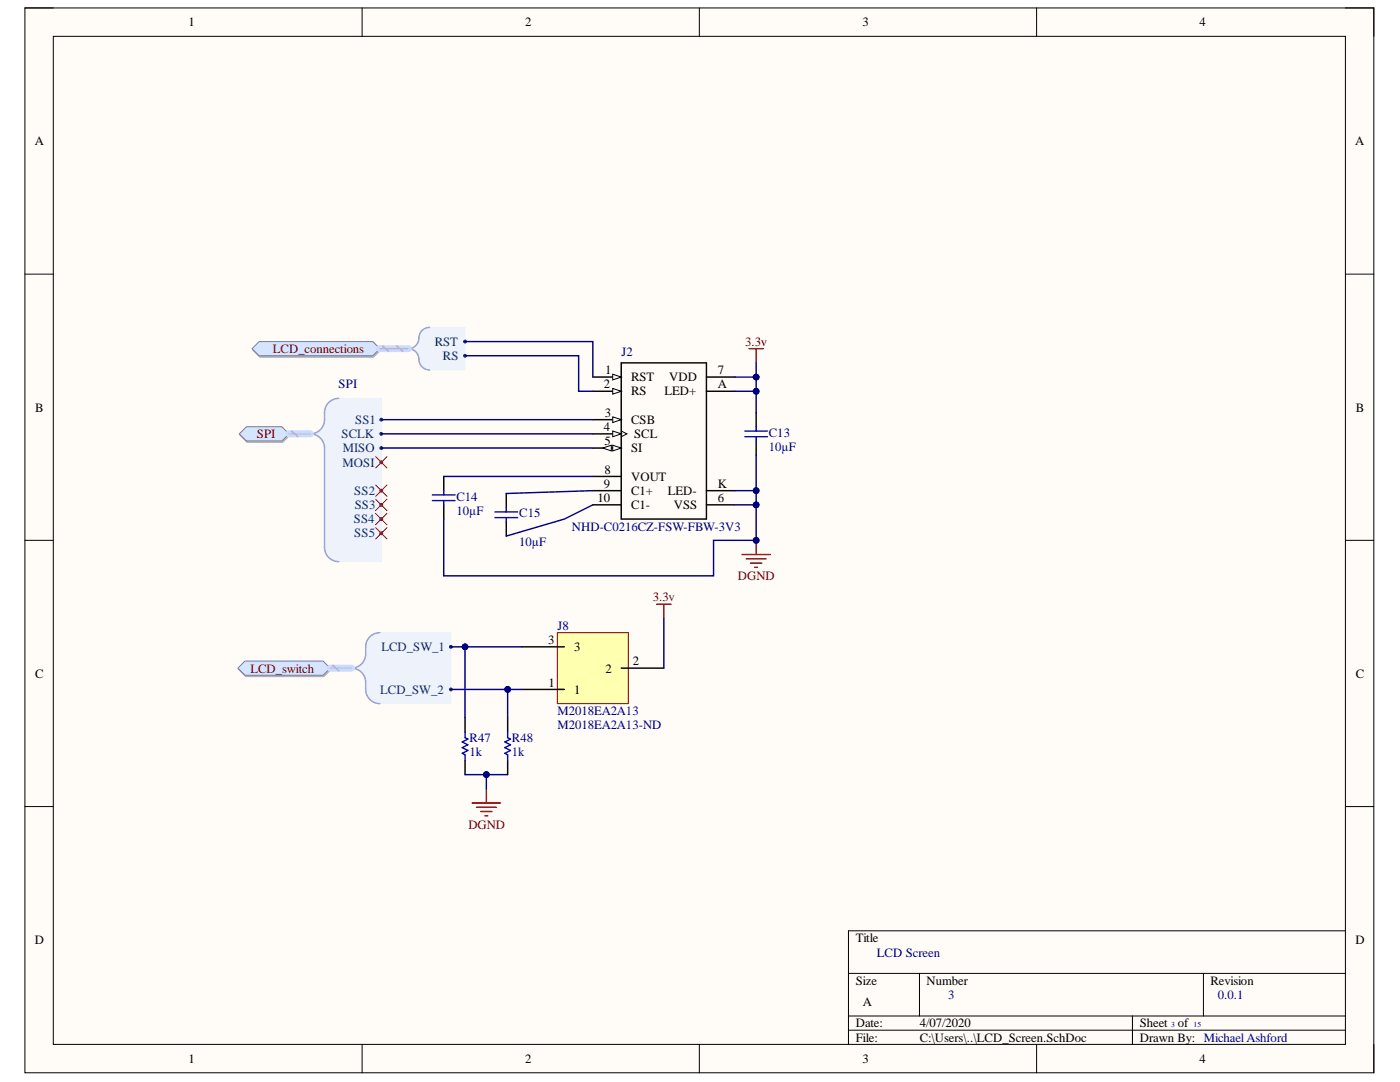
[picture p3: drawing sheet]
<svg xmlns="http://www.w3.org/2000/svg" width="279mm" height="216mm" viewBox="0 0 279 216" stroke-linecap="round" stroke-linejoin="round" font-family="sans-serif">
<path d="M5 1.6h269.2v212.5h-269.2z" fill-rule="evenodd" fill="#fffcf8"/>
<path d="M5 1.6h269.2v212.5h-269.2z" fill="none" stroke="#000" stroke-width=".2"/>
<path d="M10.6 7.3h257.9v201.1h-257.9z" fill-rule="evenodd" fill="#fffcf8"/>
<g fill="none" stroke="#000" stroke-width=".2">
<path d="M5 1.6h5.6M10.6 7.3h257.9v201.1h-257.9zM72.3 1.6v5.7M139.6 1.6v5.7M206.9 1.6v5.7M268.5 1.6h5.7v5.7M5 54.7h5.6M268.5 54.7h5.7M5 107.8h5.6M268.5 107.8h5.7M5 160.9h5.6M268.5 160.9h5.7"/>
<path d="M169.3 194.2h99.2M183.5 194.2v8.5M240.2 194.2v8.5M268.5 185.7h-99.2v22.7M72.3 208.4v5.7M139.6 208.4v5.7M169.3 202.7h99.2M169.3 205.6h99.2M206.9 208.4v5.7M226 202.7v5.7M274.2 208.4v5.7"/>
</g>
<path d="M124 72.4h17v31.2h-17zM141 78.1h5.7M141 75.2h5.7M118.3 97.9h5.7M118.3 95.1h5.7M118.3 89.4h5.7M141 97.9h5.7M118.3 100.7h5.7M141 100.7h5.7" fill="none" stroke="#000" stroke-width=".29"/>
<path d="M122.3 88.8l1.7 .6-1.7 .6z" fill="#f8fcff"/>
<path d="M122.3 88.8l1.7 .6-1.7 .6z" fill="none" stroke="#000" stroke-width=".2"/>
<path d="M120.3 89.4l1.7-.6v1.2z" fill="#f8fcff"/>
<path d="M120.3 89.4l1.7-.6v1.2z" fill="none" stroke="#000" stroke-width=".2"/>
<path d="M118.3 86.6h5.7" fill="none" stroke="#000" stroke-width=".29"/>
<path d="M122.3 86l1.7 .6-1.7 .5z" fill="#f8fcff"/>
<path d="M122.3 86l1.7 .6-1.7 .5zM124 86l1.1 .6-1.1 .5" fill="none" stroke="#000" stroke-width=".2"/>
<path d="M118.3 83.7h5.7" fill="none" stroke="#000" stroke-width=".29"/>
<path d="M122.3 83.2l1.7 .5-1.7 .6z" fill="#f8fcff"/>
<path d="M122.3 83.2l1.7 .5-1.7 .6z" fill="none" stroke="#000" stroke-width=".2"/>
<path d="M118.3 78.1h5.7" fill="none" stroke="#000" stroke-width=".29"/>
<path d="M122.3 77.5l1.7 .6-1.7 .5z" fill="#f8fcff"/>
<path d="M122.3 77.5l1.7 .6-1.7 .5z" fill="none" stroke="#000" stroke-width=".2"/>
<path d="M118.3 75.2h5.7" fill="none" stroke="#000" stroke-width=".29"/>
<path d="M122.3 74.7l1.7 .5-1.7 .6z" fill="#f8fcff"/>
<path d="M122.3 74.7l1.7 .5-1.7 .6z" fill="none" stroke="#000" stroke-width=".2"/>
<path d="M65.1 80.9l1.1-1.1 1.4-.3h8.5v32.6h-8.5l-1.4-.4-1.1-1-.3-1.5v-20.5l-.7-1.2-1.5-.9 1.5-1 .7-1.2v-2.1z" fill-rule="evenodd" fill="#edf2fb"/>
<path d="M65.1 80.9l1.1-1.1 1.4-.3h8.5v32.6h-8.5l-1.4-.4-1.1-1-.3-1.5v-20.5l-.7-1.2-1.5-.9 1.5-1 .7-1.2v-2.1z" fill="none" stroke="#edf2fb" stroke-width=".2"/>
<path d="M67.6 79.5a2.83 2.83 0 0 0-2.8 2.8 3.8 3.8 0 0 1-1.1 3.6l-1.1 .6-.7 .1a2.83 2.83 0 0 1 2.9 2.8v19.8a2.83 2.83 0 0 0 2.8 2.9" fill="none" stroke="#8f9ec9" stroke-width=".29"/>
<circle cx="76.1" cy="86.6" r=".28" fill="#003a70"/>
<circle cx="76.1" cy="86.6" r=".28" fill="none" stroke="#003a70" stroke-width=".2"/>
<circle cx="76.1" cy="92.2" r=".28" fill="#003a70"/>
<circle cx="76.1" cy="92.2" r=".28" fill="none" stroke="#003a70" stroke-width=".2"/>
<circle cx="76.1" cy="89.4" r=".28" fill="#003a70"/>
<circle cx="76.1" cy="89.4" r=".28" fill="none" stroke="#003a70" stroke-width=".2"/>
<circle cx="76.1" cy="83.7" r=".28" fill="#003a70"/>
<circle cx="76.1" cy="83.7" r=".28" fill="none" stroke="#003a70" stroke-width=".2"/>
<circle cx="76.1" cy="97.9" r=".28" fill="#003a70"/>
<circle cx="76.1" cy="97.9" r=".28" fill="none" stroke="#003a70" stroke-width=".2"/>
<circle cx="76.1" cy="100.7" r=".28" fill="#003a70"/>
<circle cx="76.1" cy="100.7" r=".28" fill="none" stroke="#003a70" stroke-width=".2"/>
<circle cx="76.1" cy="103.6" r=".28" fill="#003a70"/>
<circle cx="76.1" cy="103.6" r=".28" fill="none" stroke="#003a70" stroke-width=".2"/>
<circle cx="76.1" cy="106.4" r=".28" fill="#003a70"/>
<circle cx="76.1" cy="106.4" r=".28" fill="none" stroke="#003a70" stroke-width=".2"/>
<path d="M47.9 86.9l1.4-1.5h7.1l1.4 1.5-1.4 1.4h-7.1z" fill-rule="evenodd" fill="#bac0ca"/>
<path d="M47.9 86.9l1.4-1.5h7.1l1.4 1.5-1.4 1.4h-7.1z" fill="none" stroke="#a6acb6" stroke-width=".2"/>
<path d="M47.8 86.6l1.4-1.4h7.1l1.4 1.4-1.4 1.4h-7.1z" fill-rule="evenodd" fill="#d5e4ff"/>
<path d="M47.8 86.6l1.4-1.4h7.1l1.4 1.4-1.4 1.4h-7.1z" fill="none" stroke="#71809b" stroke-width=".2"/>
<path d="M149.5 69.6h2.8M150.9 69.6v2.8M148.1 110.7h5.6M148.9 111.5h4M149.8 112.4h2.2M150.6 113.2h.6M150.9 107.8v2.9" fill="none" stroke="#800000" stroke-width=".29"/>
<circle cx="150.9" cy="107.8" r=".57" fill="#000080"/>
<circle cx="150.9" cy="107.8" r=".57" fill="none" stroke="#000080" stroke-width=".2"/>
<path d="M83.9 66.4l.8-.8 1-.3h7.1v8.5h-7.1a2.19 2.19 0 0 1-2.1-2.6l-.5-.9-1.1-.7 1.1-.7 .5-.9z" fill-rule="evenodd" fill="#edf2fb"/>
<path d="M83.9 66.4l.8-.8 1-.3h7.1v8.5h-7.1a2.19 2.19 0 0 1-2.1-2.6l-.5-.9-1.1-.7 1.1-.7 .5-.9z" fill="none" stroke="#edf2fb" stroke-width=".2"/>
<path d="M85.7 65.3a2.13 2.13 0 0 0-2.1 2.1 2.13 2.13 0 0 1-2.1 2.2 2.13 2.13 0 0 1 2.1 2.1 2.13 2.13 0 0 0 2.1 2.1" fill="none" stroke="#8f9ec9" stroke-width=".29"/>
<circle cx="92.8" cy="68.2" r=".28" fill="#003a70"/>
<circle cx="92.8" cy="68.2" r=".28" fill="none" stroke="#003a70" stroke-width=".2"/>
<circle cx="92.8" cy="71" r=".28" fill="#003a70"/>
<circle cx="92.8" cy="71" r=".28" fill="none" stroke="#003a70" stroke-width=".2"/>
<path d="M50.5 69.9l1.4-1.5h22.6l1.5 1.5-1.5 1.4h-22.6z" fill-rule="evenodd" fill="#bac0ca"/>
<path d="M50.5 69.9l1.4-1.5h22.6l1.5 1.5-1.5 1.4h-22.6z" fill="none" stroke="#a6acb6" stroke-width=".2"/>
<path d="M50.3 69.6l1.4-1.4h22.7l1.4 1.4-1.4 1.4h-22.7z" fill-rule="evenodd" fill="#d5e4ff"/>
<path d="M50.3 69.6l1.4-1.4h22.7l1.4 1.4-1.4 1.4h-22.7z" fill="none" stroke="#71809b" stroke-width=".2"/>
<path d="M75 91.1l2.2 2.3M77.2 91.1l-2.2 2.3" fill="none" stroke="#f00" stroke-width=".2"/>
<path d="M73.3 127.7l1.1-1.1 1.4-.4h14.2v14.2h-14.2l-1.4-.4-1.1-1-.3-1.4v-2.2l-.7-1.1-1.4-1 1.4-.9 .7-1.2v-2.1z" fill-rule="evenodd" fill="#edf2fb"/>
<path d="M73.3 127.7l1.1-1.1 1.4-.4h14.2v14.2h-14.2l-1.4-.4-1.1-1-.3-1.4v-2.2l-.7-1.1-1.4-1 1.4-.9 .7-1.2v-2.1z" fill="none" stroke="#edf2fb" stroke-width=".2"/>
<path d="M75.8 126.2a2.83 2.83 0 0 0-2.8 2.9 3.8 3.8 0 0 1-1.1 3.6l-1.1 .5-.7 .1a2.83 2.83 0 0 1 2.9 2.9 3.8 3.8 0 0 0 1 3.6l1.2 .5 .6 .1" fill="none" stroke="#8f9ec9" stroke-width=".29"/>
<circle cx="90" cy="129.1" r=".28" fill="#003a70"/>
<circle cx="90" cy="129.1" r=".28" fill="none" stroke="#003a70" stroke-width=".2"/>
<circle cx="90" cy="137.6" r=".28" fill="#003a70"/>
<circle cx="90" cy="137.6" r=".28" fill="none" stroke="#003a70" stroke-width=".2"/>
<path d="M47.6 133.6l1.4-1.4h15.6l1.4 1.4-1.4 1.4h-15.6z" fill-rule="evenodd" fill="#bac0ca"/>
<path d="M47.6 133.6l1.4-1.4h15.6l1.4 1.4-1.4 1.4h-15.6z" fill="none" stroke="#a6acb6" stroke-width=".2"/>
<path d="M47.5 133.3l1.4-1.4h15.6l1.4 1.4-1.4 1.4h-15.6z" fill-rule="evenodd" fill="#d5e4ff"/>
<path d="M47.5 133.3l1.4-1.4h15.6l1.4 1.4-1.4 1.4h-15.6z" fill="none" stroke="#71809b" stroke-width=".2"/>
<path d="M75 96.8l2.2 2.2M75 99.6l2.2 2.3M77.2 96.8l-2.2 2.2M77.2 99.6l-2.2 2.3M75 102.4l2.2 2.3M75 105.3l2.2 2.2M77.2 102.4l-2.2 2.3M77.2 105.3l-2.2 2.2" fill="none" stroke="#f00" stroke-width=".2"/>
<path d="M111.2 126.2h14.2v14.2h-14.2z" fill-rule="evenodd" fill="#ffffb0"/>
<path d="M111.2 126.2h14.2v14.2h-14.2z" fill="none" stroke="#800000" stroke-width=".2"/>
<g fill="none" stroke="#000" stroke-width=".29">
<path d="M88.6 95.1v2.8M101 98.5v2.8M150.9 82.3v2.9M150.9 88v2.8M88.6 100.7v2.9M101 104.1v2.9M104.1 137.6h8.5M104.1 129.1h8.5M124 133.3h8.5M92.8 143.2v2.9M92.8 151.7v2.9M101.3 143.2v2.9"/>
<path d="M101.3 151.7v2.9"/>
</g>
<path d="M131.1 120.6h2.8M132.5 120.6v2.8M97.1 157.4v2.8M94.2 160.2h5.7M95.1 161.1h3.9M95.9 161.9h2.3M96.8 162.8h.5" fill="none" stroke="#800000" stroke-width=".29"/>
<g fill="none" stroke="#00f" stroke-width=".29">
<path d="M86.3 98.8h4.5M86.3 99.9h4.5M88.6 97.9v.9M88.6 99.9v.8M148.6 86h4.6M148.6 87.1h4.6M150.9 85.2v.8M150.9 87.1v.9M98.8 102.2h4.5M98.8 103.3h4.5M101 101.3v.9M101 103.3v.8"/>
<path d="M92.8 146.1v1.1l.6 .3-1.2 .5 1.2 .6-1.2 .6 1.2 .5-1.2 .6 .6 .3v1.1M101.3 146.1v1.1l.6 .3-1.2 .5 1.2 .6-1.2 .6 1.2 .5-1.2 .6 .6 .3v1.1"/>
</g>
<path d="M150.9 90.8v7.1" fill="none" stroke="#000080" stroke-width=".29"/>
<circle cx="150.9" cy="97.9" r=".57" fill="#000080"/>
<circle cx="150.9" cy="97.9" r=".57" fill="none" stroke="#000080" stroke-width=".2"/>
<path d="M75.8 69.6h5.7" fill="none" stroke="#cbdaff" stroke-width="1.4"/>
<path d="M76.4 69.1l1.1 1M79.2 69.1l1.1 1" fill="none" stroke="#adbce7" stroke-width=".42"/>
<path d="M75.8 69.6h5.7" fill="none" stroke="#adbce7" stroke-width=".29"/>
<path d="M76.1 89.4h42.2M76.1 86.6h42.2M76.1 83.7h42.2M150.9 100.7v7.1h-8.5v7.1h-53.8v-11.3" fill="none" stroke="#000080" stroke-width=".29"/>
<circle cx="150.9" cy="107.8" r=".57" fill="#000080"/>
<circle cx="150.9" cy="107.8" r=".57" fill="none" stroke="#000080" stroke-width=".2"/>
<circle cx="150.9" cy="100.7" r=".57" fill="#000080"/>
<circle cx="150.9" cy="100.7" r=".57" fill="none" stroke="#000080" stroke-width=".2"/>
<path d="M88.6 95.1h29.7M90 137.6h14.1" fill="none" stroke="#000080" stroke-width=".29"/>
<circle cx="101.3" cy="137.6" r=".57" fill="#000080"/>
<circle cx="101.3" cy="137.6" r=".57" fill="none" stroke="#000080" stroke-width=".2"/>
<path d="M90 129.1h14.1" fill="none" stroke="#000080" stroke-width=".29"/>
<circle cx="92.8" cy="129.1" r=".57" fill="#000080"/>
<circle cx="92.8" cy="129.1" r=".57" fill="none" stroke="#000080" stroke-width=".2"/>
<path d="M92.8 154.6h8.5" fill="none" stroke="#000080" stroke-width=".29"/>
<circle cx="97.1" cy="154.6" r=".57" fill="#000080"/>
<circle cx="97.1" cy="154.6" r=".57" fill="none" stroke="#000080" stroke-width=".2"/>
<path d="M92.8 71h22.7v7.1h2.8M92.8 68.2h25.5v7M118.3 97.9l-17.3 .6M146.7 97.9h4.2v2.8h-4.2M118.3 100.7l-5.7 2.9-11.6 3.4" fill="none" stroke="#000080" stroke-width=".29"/>
<circle cx="150.9" cy="100.7" r=".57" fill="#000080"/>
<circle cx="150.9" cy="100.7" r=".57" fill="none" stroke="#000080" stroke-width=".2"/>
<circle cx="150.9" cy="97.9" r=".57" fill="#000080"/>
<circle cx="150.9" cy="97.9" r=".57" fill="none" stroke="#000080" stroke-width=".2"/>
<path d="M150.9 72.4v5.7h-4.2" fill="none" stroke="#000080" stroke-width=".29"/>
<circle cx="150.9" cy="78.1" r=".57" fill="#000080"/>
<circle cx="150.9" cy="78.1" r=".57" fill="none" stroke="#000080" stroke-width=".2"/>
<circle cx="150.9" cy="75.2" r=".57" fill="#000080"/>
<circle cx="150.9" cy="75.2" r=".57" fill="none" stroke="#000080" stroke-width=".2"/>
<path d="M146.7 75.2h4.2" fill="none" stroke="#000080" stroke-width=".29"/>
<circle cx="150.9" cy="75.2" r=".57" fill="#000080"/>
<circle cx="150.9" cy="75.2" r=".57" fill="none" stroke="#000080" stroke-width=".2"/>
<path d="M92.8 129.1v14.1" fill="none" stroke="#000080" stroke-width=".29"/>
<circle cx="92.8" cy="129.1" r=".57" fill="#000080"/>
<circle cx="92.8" cy="129.1" r=".57" fill="none" stroke="#000080" stroke-width=".2"/>
<path d="M97.1 154.6v2.8" fill="none" stroke="#000080" stroke-width=".29"/>
<circle cx="97.1" cy="154.6" r=".57" fill="#000080"/>
<circle cx="97.1" cy="154.6" r=".57" fill="none" stroke="#000080" stroke-width=".2"/>
<path d="M101.3 137.6v5.6" fill="none" stroke="#000080" stroke-width=".29"/>
<circle cx="101.3" cy="137.6" r=".57" fill="#000080"/>
<circle cx="101.3" cy="137.6" r=".57" fill="none" stroke="#000080" stroke-width=".2"/>
<path d="M150.9 78.1v4.2M132.5 123.4v9.9" fill="none" stroke="#000080" stroke-width=".29"/>
<circle cx="150.9" cy="78.1" r=".57" fill="#000080"/>
<circle cx="150.9" cy="78.1" r=".57" fill="none" stroke="#000080" stroke-width=".2"/>
<path d="M57.7 86.6h4.2M65.9 133.3h4.2" fill="none" stroke="#cbdaff" stroke-width="1.4"/>
<path d="M58.2 86.1l1.2 1M66.5 132.8l1.1 1" fill="none" stroke="#adbce7" stroke-width=".42"/>
<path d="M57.7 86.6h4.2M65.9 133.3h4.2" fill="none" stroke="#adbce7" stroke-width=".29"/>
<g font-size="2.5">
<text x="37.6" y="5.2">1</text>
<text x="104.8" y="5.2">2</text>
<text x="172.1" y="5.2">3</text>
<text x="239.4" y="5.2">4</text>
<text x="6.9" y="29">A</text>
<text x="270.4" y="29">A</text>
<text x="120.5" y="77.5">2</text>
<text x="120.8" y="74.7">1</text>
<text x="125.9" y="76.1">RST</text>
<text x="133.6" y="76.1">VDD</text>
<text x="143.3" y="77.5">A</text>
<text x="143.3" y="74.7">7</text>
<text x="7" y="82.1">B</text>
<text x="120.7" y="83.1">3</text>
<text x="125.9" y="78.9">RS</text>
<text x="132.6" y="78.9">LED+</text>
<text x="270.6" y="82.1">B</text>
<text x="120.5" y="86">4</text>
<text x="120.6" y="88.8">5</text>
<text x="125.9" y="84.6">CSB</text>
<text x="126.5" y="87.4">SCL</text>
<text x="120.6" y="94.5">8</text>
<text x="125.9" y="95.9">VOUT</text>
<text x="125.9" y="90.2">SI</text>
<text x="119.3" y="100.2">10</text>
<text x="120.5" y="97.3">9</text>
<text x="125.9" y="101.6">C1-</text>
<text x="125.9" y="98.8">C1+</text>
<text x="133.3" y="98.8">LED-</text>
<text x="134.5" y="101.6">VSS</text>
<text x="143.3" y="100.2">6</text>
<text x="143.3" y="97.3">K</text>
<text x="109.4" y="128.5">3</text>
<text x="114.6" y="129.9">3</text>
<text x="7" y="135.2">C</text>
<text x="109.5" y="137">1</text>
<text x="120.9" y="134.2">2</text>
<text x="126.3" y="132.8">2</text>
<text x="270.6" y="135.2">C</text>
<text x="114.6" y="138.4">1</text>
<text x="6.9" y="188.3">D</text>
<text x="170.8" y="188">Title</text>
<text x="270.5" y="188.3">D</text>
<text x="170.8" y="196.5">Size</text>
<text x="184.9" y="196.5">Number</text>
<text x="241.6" y="196.5">Revision</text>
<text x="172.2" y="200.8">A</text>
<text x="170.8" y="205">Date:</text>
<text x="170.8" y="207.9">File:</text>
<text x="183.6" y="205">4/07/2020</text>
<text x="183.6" y="207.9">C:\Users\..\LCD_Screen.SchDoc</text>
<text x="227.5" y="205">Sheet</text>
<text x="227.5" y="207.9">Drawn By: MichaelAshford</text>
<text x="235.1" y="205">of</text>
<text x="37.6" y="212.1">1</text>
<text x="104.8" y="212.1">2</text>
<text x="172.1" y="212.1">3</text>
<text x="239.4" y="212.1">4</text>
</g>
<g font-size="2.5" fill="#800000">
<text x="54.5" y="70.4">LCD_connections</text>
<text x="148.7" y="69">3.3v</text>
<text x="51.3" y="87.4">SPI</text>
<text x="130.3" y="120">3.3v</text>
<text x="147.3" y="115.8">DGND</text>
<text x="50" y="134.2">LCD_switch</text>
<text x="93.5" y="165.3">DGND</text>
</g>
<g font-size="2.5" fill="#003a70">
<text x="86.8" y="69">RST</text>
<text x="88.4" y="71.8">RS</text>
<text x="68.2" y="87.4">SCLK</text>
<text x="70.9" y="84.6">SS1</text>
<text x="68.3" y="93.1">MOSI</text>
<text x="68.4" y="90.2">MISO</text>
<text x="70.7" y="98.8">SS2</text>
<text x="70.8" y="101.6">SS3</text>
<text x="70.6" y="104.4">SS4</text>
<text x="70.7" y="107.2">SS5</text>
<text x="76.1" y="129.9">LCD_SW_1</text>
<text x="75.9" y="138.4">LCD_SW_2</text>
</g>
<g font-size="2.5" fill="#000080">
<text x="124" y="70.9">J2</text>
<text x="67.6" y="77.5">SPI</text>
<text x="153.4" y="90">10µF</text>
<text x="153.4" y="87.1">C13</text>
<text x="91.1" y="99.9">C14</text>
<text x="91.1" y="102.7">10µF</text>
<text x="103.6" y="103.3">C15</text>
<text x="114.1" y="105.9">NHD-C0216CZ-FSW-FBW-3V3</text>
<text x="103.6" y="108.9">10µF</text>
<text x="111.2" y="125.7">J8</text>
<text x="111.2" y="142.7">M2018EA2A13</text>
<text x="93.7" y="148.1">R47</text>
<text x="102.2" y="148.1">R48</text>
<text x="111.2" y="145.5">M2018EA2A13-ND</text>
<text x="93.7" y="150.9">1k</text>
<text x="102.2" y="150.9">1k</text>
<text x="175" y="190.9">LCD Screen</text>
<text x="189.2" y="199.3">3</text>
<text x="243" y="199.3">0.0.1</text>
</g>
<g font-size="1.5" fill="#000080">
<text x="233.7" y="204.9">3</text>
<text x="238.2" y="204.9">15</text>
</g>
</svg>
